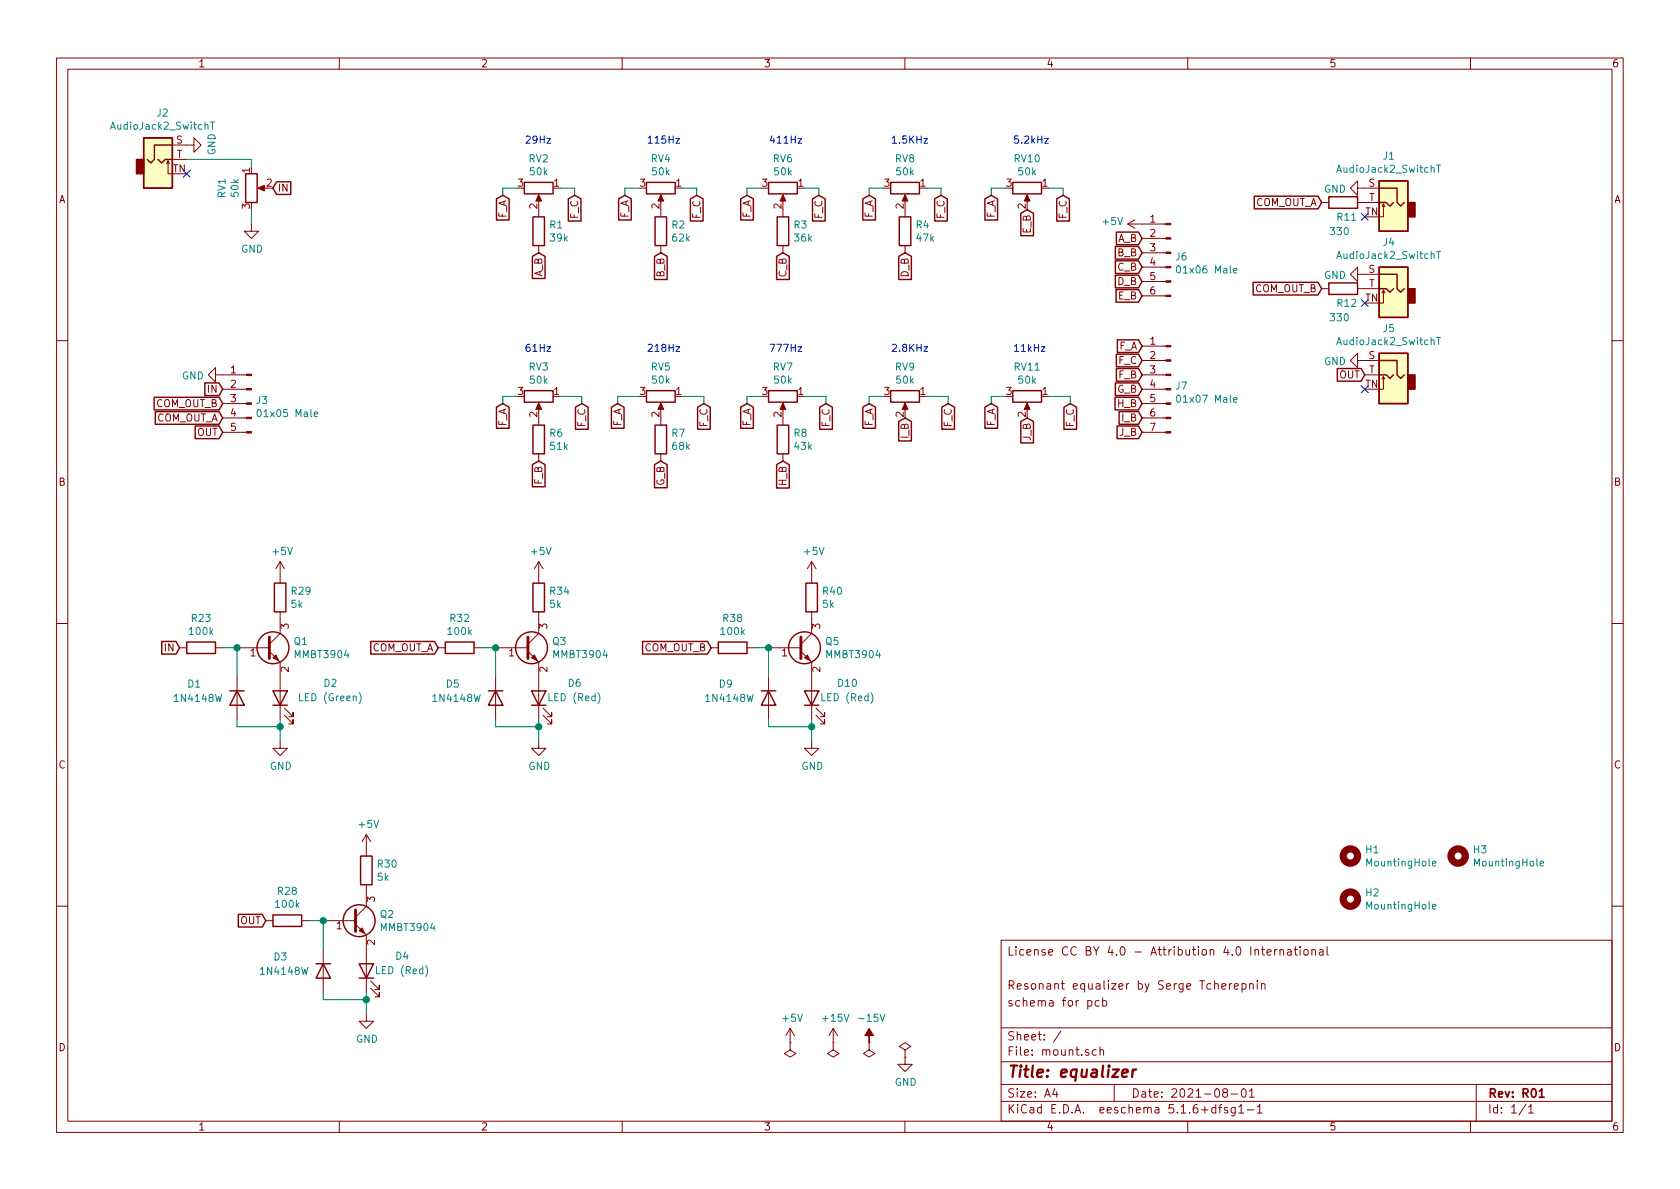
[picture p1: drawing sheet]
<svg xmlns="http://www.w3.org/2000/svg" width="297mm" height="210mm" viewBox="0 0 297 210" stroke-linecap="round" stroke-linejoin="round" font-family="sans-serif">
<g fill="none" stroke="#840000" stroke-width=".18">
<path d="M10 10.3h277v189.9h-277zM12 12.2h273v186.1h-273zM60 10.3v1.9M110 10.3v1.9M160 10.3v1.9M210 10.3v1.9M260 10.3v1.9M29.5 29l.2-.6v2.3h.8M29.7 28.4l.3 .6M30.5 25.6h3.8v-1.2l1.3 1.2-1.3 1.3v-1.3M30.5 28.2h2.5M44.4 39.6v1.3h1.3l-1.3 1.3-1.2-1.3h1.2"/>
<path d="M46 33.3h1M95.2 34.8v1M95.2 37.1v1.2M116.8 34.8v1M116.8 37.1v1.2M138.4 34.8v1M138.4 37.1v1.2M160 34.8v1M160 37.1v1.2M181.6 34.8v1M199.4 39.6h6.7M199.4 39.6l1.3 .8"/>
<path d="M200.7 38.9l-1.3 .7M233.7 35.8h1.2M240 33.3v-1.3l-1.2 1.3 1.2 1.2v-1.2h3.8M240 35.8h3.8M244.6 36.1l-.3 .5M244.9 36.6l-.3-.5v2.2h-.8M95.2 43.4v1.3M116.8 43.4v1.3M138.4 43.4v1.3M160 43.4v1.3M201.9 52.3h4.2M201.9 49.8h4.2"/>
<path d="M201.9 47.2h4.2M201.9 44.7h4.2M201.9 42.2h4.2M233.7 51h1.2M240 48.5v-1.3l-1.2 1.3 1.2 1.3v-1.3h3.8M240 51h3.8M244.6 51.3l-.3 .5M244.9 51.8l-.3-.5v2.3h-.8M10 60.2h2M38.1 66.3v-1.3l-1.3 1.3 1.3 1.3v-1.3h5.5M39.4 76.4h4.2M39.4 73.9h4.2"/>
<path d="M39.4 71.4h4.2M39.4 68.8h4.2M95.2 71.6v1M95.2 73.9v1.3M116.8 71.6v1M116.8 73.9v1.3M138.4 71.6v1M138.4 73.9v1.3M160 71.6v1M181.6 71.6v1M201.9 76.4h4.2M201.9 73.9h4.2"/>
<path d="M201.9 71.4h4.2M201.9 68.8h4.2M201.9 66.3h4.2M201.9 63.7h4.2M201.9 61.2h4.2M240 63.7v-1.2l-1.2 1.2 1.2 1.3v-1.3h3.8M241.3 66.3h2.5M244.6 66.5l-.3 .6M244.9 67.1l-.3-.6v2.3h-.8M285 60.2h2M49.5 99.3v3.8M49.5 99.3l-.7 1.3"/>
<path d="M49.5 99.3l.8 1.3M95.2 99.3l-.7 1.3M95.2 80.3v1.2M95.2 99.3v3.8M95.2 99.3l.8 1.3M116.8 80.3v1.2M138.4 80.3v1.2M143.5 99.3l-.8 1.3M143.5 99.3v3.8M143.5 99.3l.8 1.3M10 110.3h2M31.7 114.5h1.3"/>
<path d="M38.1 114.5h1.3M41.9 114.5h5.7M41.9 119.6v7.6M47.6 115.2l1.9 1.9v10.1M49.5 108.2v3.8l-1.9 1.9M77.5 114.5h1.2M83.8 114.5h1.3M87.6 114.5h5.7M87.6 119.6v7.6M93.3 115.2l1.9 1.9v10.1M95.2 108.2v3.8l-1.9 1.9M125.7 114.5h1.3"/>
<path d="M132.1 114.5h1.2M135.9 114.5h5.7M135.9 119.6v7.6M141.6 115.2l1.9 1.9v10.1M143.5 108.2v3.8l-1.9 1.9M285 110.3h2M49.5 131.1v1.2h1.3l-1.3 1.3-1.2-1.3h1.2M50.3 126.5l1.5 1.5v-.8v.8h-.7M50.3 125.2l1.5 1.5v-.7v.7h-.7M95.2 131.1v1.2h1.3l-1.3 1.3-1.2-1.3h1.2M96 126.5l1.5 1.5v-.8v.8h-.7M96 125.2l1.5 1.5v-.7v.7h-.7"/>
<path d="M143.5 131.1v1.2h1.3l-1.3 1.3-1.3-1.3h1.3M144.3 126.5l1.5 1.5v-.8v.8h-.8M144.3 125.2l1.5 1.5v-.7v.7h-.8M64.8 156.5v3.8l-1.9 1.9M64.8 147.6v3.8M64.8 147.6l-.8 1.2M64.8 147.6l.7 1.2M10 160.2h2M47 162.8h1.3M53.3 162.8h1.3M57.1 162.8h5.8M57.1 167.9v7.6"/>
<path d="M62.9 163.4l1.9 1.9v10.2M64.8 179.3v1.3h1.2l-1.2 1.3-1.3-1.3h1.3M65.5 174.7l1.6 1.6v-.8v.8h-.8M65.5 173.5l1.6 1.5v-.8v.8h-.8M177 166.3h108v32h-108zM192.3 177l.5-.1 .3 .3-.1 .6-.2 .1-.5-.1M194.3 177l-.4-.1-.3 .3 .1 .6 .2 .1 .4-.1M195 177l.4-.1 .3 .3-.1 .6-.2 .1-.4-.1M195 176.4v1.5M216 174.4l.7-.1v-.3l-.4-.1-.3 .2 .1 .7h.6M217.4 173.9v1M217.8 173.9l-.4 .2v.1"/>
<path d="M218.2 174.4l.7-.1v-.3l-.4-.1-.3 .2 .1 .7h.6M219.6 174l.4-.1 .3 .3-.1 .6-.2 .1-.4-.1M219.6 173.9v1.5M221 174.1l.2-.2 .3 .1 .1 .9M221 173.9v1M222.3 173.4v.2M222.3 173.9v1M223 174.1l.1-.1a.37 .37 0 0 1 .6 .1v.8M223 173.9v1M223 167.9h.6M223.2 167.4v1.3l.4 .2M224 168.4l.7-.1v-.3l-.5-.1-.2 .2 .1 .7h.6"/>
<path d="M225.4 167.9v1M225.8 167.9l-.4 .3M226.3 168l.2-.1 .4 .1v.9M226.3 167.9v1M227.7 168h.5l.1 .9M228.3 168.3h-.5l-.2 .2 .2 .4 .5-.1M228.8 167.9h.6M229 167.4v1.3l.4 .2M229.9 167.4v.2M229.9 167.9v1M230.6 168l.2-.1 .4 .1v.8l-.2 .1-.4-.1zM232 168l.2-.1 .3 .1 .1 .9"/>
<path d="M232 167.9v1M233.3 168h.6v.9M233.9 168.3h-.4l-.3 .2 .3 .4 .4-.1M234.6 167.4v1.3l.3 .2M285 160.2h2M60 198.3v1.9M110 198.3v1.9M139.7 184.4v1.3l1 .6-1 .6-1-.6 1-.6M139.7 184.4h.1M139.7 181.9l-.8 1.2M139.7 181.9v2.5M139.7 181.9l.8 1.2"/>
<path d="M147.3 184.4v1.3l1 .6-1 .6-1-.6 1-.6M147.3 184.4h.1M147.3 181.9l-.7 1.2M147.3 181.9v2.5M147.3 181.9l.8 1.2M153.7 184.4v1.3l1 .6-1 .6-1-.6 1-.6M153.7 184.4h.1M160 198.3v1.9M160 185.7l1-.7-1-.6-1 .6 1 .7v1.2M160 186.9h.1M160 186.9v1.3h1.3l-1.3 1.3-1.3-1.3h1.3M177 194.8h108"/>
<path d="M177 191.8h108M177 187.8h108M177 181.8h108M186.5 192.5l-.4 1h1M186.8 193v1M187.6 182.3l-1.3 2M193.8 185.7l-.4-.1-.3 .3 .1 .6 .2 .1 .4-.1M194.5 185.7l.2-.1 .3 .1 .1 .9M194.5 185.1v1.5M197 191.8v3M210 198.3v1.9M215 195.9l-.5-.1-.3 .3 .1 .6 .2 .1 .5-.1"/>
<path d="M215 195.3v1.5M215.5 195.8h.5M216 195.3l-.3 .2v1.3M216.5 193.2l-.3-.3 .1-.2a.48 .48 0 0 1 .6-.1l.1 .2-.1 .3-.6 .1a.48 .48 0 0 0 0 .7l.2 .1 .5-.1v-.4l-.2-.3M217 195.9l-.3-.1-.2 .2v.3l.5 .1v.3h-.5M217.7 193.5h1.1M218.4 195.8v1.2l-.3 .3h-.3M218.4 195.9l-.4-.1-.3 .3 .1 .6h.6M219 195.8l.5-.5v1.5M219 196.8h.9M219.6 192.7l.4-.2a.94 .94 0 0 1 0 1.5 .82 .82 0 0 1-.4-1.3zM220.5 196.3h1.2"/>
<path d="M220.9 193l.4-.5v1.5M220.9 194h.9M222.3 195.8l.4-.5v1.5M222.3 196.8h.9M260 198.3v1.9M261 191.8v6.5M269.8 195.2l-1.2 2M270.3 195.8l.4-.5v1.5M270.3 196.8h.8"/>
</g>
<path d="M272.2 193l.4-.5v1.5M272.2 194h.8" fill="none" stroke="#840000" stroke-width=".3"/>
<path d="M198.4 189.8l1-.2-.1-.4h-.7l-.2 1 .2 .2 .6-.1M200.3 189.1l-.1 1.3M200.9 189.1a.5 .5 0 0 0-.6 .4" fill="none" stroke="#840000" stroke-width=".41"/>
<g fill="none" stroke="#840000" stroke-width=".25">
<path d="M25.4 24.4h5.1v8.9h-5.1zM27.9 28.2l.7 .6 .6-.6h1.3M30.5 25.6h-3.2v2.6l-.6 .6-.7-.6M43.4 30.7h2.1v5.1h-2.1zM48.9 32.2h2.5v2.2h-2.5l-.6-1.1zM87.8 35.2l1.1-.7 1.1 .7v3.7h-2.2zM92.7 32.3h5.1v2h-5.1zM94.2 38.3h2.1v5.1h-2.1zM100.5 35.2l1.1-.7 1.1 .7v3.9h-2.2zM109.4 35.2l1.1-.7 1.1 .7v3.7h-2.2zM114.3 32.3h5.1v2h-5.1zM115.8 38.3h2.1v5.1h-2.1z"/>
<path d="M122.1 35.2l1.1-.7 1.1 .7v3.9h-2.2zM131 35.2l1.1-.7 1.1 .7v3.7h-2.2zM135.9 32.3h5.1v2h-5.1zM137.4 38.3h2v5.1h-2zM143.7 35.2l1.1-.7 1.1 .7v3.9h-2.2zM152.6 35.2l1.1-.7 1.1 .7v3.7h-2.2zM157.5 32.3h5.1v2h-5.1zM159 38.3h2v5.1h-2zM165.3 35.2l1.1-.7 1.1 .7v3.9h-2.2zM174.1 35.2l1.2-.7 1.1 .7v3.7h-2.3zM179.1 32.3h5v2h-5zM180.5 37.7l1.1-.6 1.1 .6v4h-2.2z"/>
<path d="M186.8 35.2l1.2-.7 1.1 .7v3.9h-2.3zM221.8 34.7h11.2l.7 1.1-.7 1.1h-11.2zM234.9 34.8h5.1v2h-5.1zM243.8 32h5.1v8.9h-5.1zM243.8 35.8h1.3l.6 .6 .7-.6M243.8 33.3h3.2v2.5l.6 .6 .7-.6M94.1 45.3l1.1-.6 1.2 .6v3.9h-2.3zM115.7 45.3l1.1-.6 1.2 .6v4.1h-2.3zM137.3 45.3l1.1-.6 1.1 .6v4.1h-2.2zM158.9 45.3l1.1-.6 1.1 .6v4.1h-2.2zM197.2 43.6h4.1l.6 1.1-.6 1.1h-4.1zM197.2 48.7h4.1l.6 1.1-.6 1.1h-4.1z"/>
<path d="M197.2 46.1h4.1l.6 1.1-.6 1.2h-4.1zM197.3 51.2h4l.6 1.1-.6 1.1h-4zM197.4 41h3.9l.6 1.2-.6 1.1h-3.9zM221.6 49.9h11.4l.7 1.1-.7 1.2h-11.4zM234.9 50h5.1v2.1h-5.1zM243.8 47.2h5.1v8.9h-5.1zM243.8 51h1.3l.6 .7 .7-.7M243.8 48.5h3.2v2.5l.6 .7 .7-.7M27.3 70.3h11.4l.7 1.1-.7 1.1h-11.4zM27.5 72.8h11.2l.7 1.1-.7 1.1h-11.2zM34.5 75.3h4.2l.7 1.1-.7 1.2h-4.2zM36.2 67.7h2.5l.7 1.1-.7 1.1h-2.5z"/>
<path d="M87.8 72l1.1-.6 1.1 .6v3.7h-2.2zM92.7 69.1h5.1v2h-5.1zM94.2 75.2h2.1v5.1h-2.1zM101.8 72l1.1-.6 1.1 .6v3.9h-2.2zM108.1 72l1.1-.6 1.1 .6v3.7h-2.2zM114.3 69.1h5.1v2h-5.1zM115.8 75.2h2.1v5.1h-2.1zM123.3 72l1.2-.6 1.1 .6v3.9h-2.3zM131 72l1.1-.6 1.1 .6v3.7h-2.2zM135.9 69.1h5.1v2h-5.1zM137.4 75.2h2v5.1h-2zM144.9 72l1.1-.6 1.2 .6v3.9h-2.3z"/>
<path d="M152.6 72l1.1-.6 1.1 .6v3.7h-2.2zM157.5 69.1h5.1v2h-5.1zM158.9 74.5l1.1-.6 1.1 .6v3.5h-2.2zM166.5 72l1.1-.6 1.2 .6v3.9h-2.3zM174.1 72l1.2-.6 1.1 .6v3.7h-2.3zM179.1 69.1h5v2h-5zM180.5 74.5l1.1-.6 1.1 .6v3.8h-2.2zM188.1 72l1.1-.6 1.1 .6v3.9h-2.2zM197.2 70.3h4.1l.6 1.1-.6 1.1h-4.1zM197.2 67.7h4.1l.6 1.1-.6 1.1h-4.1zM197.4 62.6h3.9l.6 1.1-.6 1.2h-3.9zM197.4 65.2h3.9l.6 1.1-.6 1.1h-3.9z"/>
<path d="M197.5 75.3h3.8l.6 1.1-.6 1.2h-3.8zM197.6 60.1h3.7l.6 1.1-.6 1.1h-3.7zM197.9 72.8h3.4l.6 1.1-.6 1.1h-3.4zM236.4 65.2h4.3l.6 1.1-.6 1.1h-4.3zM243.8 62.5h5.1v8.9h-5.1zM243.8 66.3h1.3l.6 .6 .7-.6M243.8 63.7h3.2v2.6l.6 .6 .7-.6M94.1 82.2l1.1-.7 1.2 .7v3.9h-2.3zM115.7 82.2l1.1-.7 1.2 .7v4.1h-2.3zM137.3 82.2l1.1-.7 1.1 .7v4.1h-2.2zM28.6 113.4h2.5l.6 1.1-.6 1.2h-2.5zM33 113.5h5.1v2.1h-5.1z"/>
<path d="M48.5 103.1h2v5.1h-2zM65.6 113.4h11.2l.7 1.1-.7 1.2h-11.2zM78.7 113.5h5.1v2.1h-5.1zM94.2 103.1h2.1v5.1h-2.1zM113.6 113.4h11.5l.6 1.1-.6 1.2h-11.5zM127 113.5h5.1v2.1h-5.1zM142.5 103.1h2v5.1h-2zM40.6 122.2h2.6M41.9 122.2l1.3 2.5h-2.6zM48.3 122.2h2.5l-1.3 2.5zM48.3 124.7h2.5M86.4 122.2h2.5"/>
<path d="M87.6 122.2l1.3 2.5h-2.5zM94 122.2h2.5l-1.3 2.5zM94 124.7h2.5M134.6 122.2h2.6M135.9 122.2l1.3 2.5h-2.6zM142.2 122.2h2.6l-1.3 2.5zM142.2 124.7h2.6M63.8 151.4h2v5.1h-2zM42.1 161.7h4.3l.6 1.1-.6 1.1h-4.3zM48.3 161.8h5v2h-5zM55.9 170.4h2.5M57.1 170.4l1.3 2.6h-2.5z"/>
<path d="M63.5 170.4h2.5l-1.2 2.6zM63.5 173h2.5"/>
<circle cx="48.3" cy="114.5" r="2.82"/>
<circle cx="94" cy="114.5" r="2.82"/>
<circle cx="142.2" cy="114.5" r="2.82"/>
<circle cx="63.5" cy="162.8" r="2.82"/>
</g>
<g fill="none" stroke="#008484" stroke-width=".18">
<path d="M37.2 21.6h.7M37.6 21.6v1.3M254 29.2h.7M254.4 29.2v1.3M208.2 47.1l.1-.1a.69 .69 0 0 1 .5 .6 .69 .69 0 0 1-.5 .7l-.2-.2-.1-.3zM218.1 47.8l.6-.1v-.2l-.4-.1-.2 .2 .1 .6h.5M254 44.4h.7M254 59.7h.7M254.4 44.4v1.3M254.4 59.7v1.3M45.6 72.5l.2-.1a.69 .69 0 0 1 .4 .6 .69 .69 0 0 1-.4 .7l-.3-.2v-.3zM55.5 73.2l.7-.1-.1-.2-.3-.1-.3 .2 .1 .6h.5"/>
<path d="M208.2 70l.1-.1a.69 .69 0 0 1 .5 .6 .69 .69 0 0 1-.5 .6l-.2-.2-.1-.2zM218.1 70.7l.6-.1v-.2l-.4-.1-.2 .2 .1 .6h.5M63.5 122.5a1.47 1.47 0 0 1 0 1.9M253.3 152.7l.6-.1-.1-.3h-.3l-.2 .2v.6h.5M272.3 152.7l.6-.1v-.3h-.4l-.2 .2 .1 .6h.5M253.3 160.3l.6-.1-.1-.2-.3-.1-.2 .2v.6h.5"/>
</g>
<path d="M47.6 112.6v3.9M93.3 112.6v3.9M141.6 112.6v3.9M62.9 160.9v3.8" fill="none" stroke="#840000" stroke-width=".51"/>
<g fill="#840000" stroke="#840000" stroke-width=".18">
<path d="M94 116.3l.5-.5 .5 1z"/>
<path d="M43.6 76.3h.8v.3h-.8z"/>
<path d="M43.6 73.8h.8v.2h-.8z"/>
<path d="M43.6 71.2h.8v.3h-.8z"/>
<path d="M43.6 68.7h.8v.3h-.8z"/>
<path d="M43.6 66.2h.8v.2h-.8z"/>
<path d="M206.1 76.3h.9v.3h-.9z"/>
<path d="M206.1 73.8h.9v.2h-.9z"/>
<path d="M206.1 71.2h.9v.3h-.9z"/>
<path d="M206.1 68.7h.9v.3h-.9z"/>
<path d="M206.1 66.2h.9v.2h-.9z"/>
<path d="M206.1 63.6h.9v.3h-.9z"/>
<path d="M206.1 61.1h.9v.2h-.9z"/>
<path d="M206.1 52.2h.9v.2h-.9z"/>
<path d="M206.1 49.7h.9v.2h-.9z"/>
<path d="M206.1 47.1h.9v.3h-.9z"/>
<path d="M206.1 44.6h.9v.2h-.9z"/>
<path d="M206.1 42h.9v.3h-.9z"/>
<path d="M206.1 39.5h.9v.2h-.9z"/>
<path d="M63.5 164.6l.5-.5 .5 1z"/>
<path d="M142.2 116.3l.5-.5 .6 1z"/>
<path d="M116.8 71.2l.5 1.2h-1z"/>
<path d="M48.3 116.3l.5-.5 .5 1z"/>
<path d="M153.7 181.9l.7 1.2h-.7v1.3v-1.3h-.8z"/>
<path d="M95.2 71.2l.6 1.2h-1.1z"/>
<path d="M181.6 34.4l.5 1.2h-1z"/>
<path d="M160 34.4l.5 1.2h-1z"/>
<path d="M138.4 34.4l.5 1.2h-1z"/>
<path d="M116.8 34.4l.5 1.2h-1z"/>
<path d="M160 71.2l.5 1.2h-1z"/>
<path d="M181.6 71.2l.5 1.2h-1z"/>
<path d="M138.4 71.2l.5 1.2h-1z"/>
<path d="M95.2 34.4l.6 1.2h-1.1z"/>
<path d="M45.6 33.3l1.1-.5v1z"/>
</g>
<g fill="none" stroke="#840000" stroke-width="1.3">
<circle cx="238.8" cy="159" r="1.27"/>
<circle cx="238.8" cy="151.4" r="1.27"/>
<circle cx="257.8" cy="151.4" r="1.27"/>
</g>
<g fill="#ffffc2" stroke="#ffffc2" stroke-width=".18">
<path d="M243.8 32h5.1v8.9h-5.1z"/>
<path d="M243.8 47.2h5.1v8.9h-5.1z"/>
<path d="M243.8 62.5h5.1v8.9h-5.1z"/>
<path d="M25.4 24.4h5.1v8.9h-5.1z"/>
</g>
<g fill="#840000" stroke="#840000" stroke-width=".25">
<path d="M248.9 35.8h1.3v2.5h-1.3z"/>
<path d="M248.9 51h1.3v2.6h-1.3z"/>
<path d="M248.9 66.3h1.3v2.5h-1.3z"/>
<path d="M24.1 28.2h1.3v2.5h-1.3z"/>
</g>
<g fill="none" stroke="#008400" stroke-width=".18">
<path d="M33 28.2h11.4v1.3M44.4 37.1v2.5M91.4 33.3h-2.5v1.2M99.1 33.3h2.5v1.2M113 33.3h-2.5v1.2M120.6 33.3h2.6v1.2M134.6 33.3h-2.5v1.2M142.2 33.3h2.6v1.2M156.2 33.3h-2.5v1.2M163.8 33.3h2.6v1.2M177.8 33.3h-2.5v1.2M185.4 33.3h2.6v1.2"/>
<path d="M91.4 70.1h-2.5v1.3M99.1 70.1h3.8v1.3M113 70.1h-3.8v1.3M120.6 70.1h3.9v1.3M134.6 70.1h-2.5v1.3M142.2 70.1h3.8v1.3M156.2 70.1h-2.5v1.3M163.8 70.1h3.8v1.3M177.8 70.1h-2.5v1.3M185.4 70.1h3.8v1.3M39.4 114.5h2.5v5.1M85.1 114.5h2.5v5.1"/>
<path d="M133.3 114.5h2.6v5.1M41.9 127.2v1.3h7.6M49.5 127.2v3.9M87.6 127.2v1.3h7.6M95.2 127.2v3.9M135.9 127.2v1.3h7.6M143.5 127.2v3.9M54.6 162.8h2.5v5.1M57.1 175.5v1.3h7.7M64.8 175.5v3.8"/>
</g>
<path d="M119.5 24.5h.7l-.7 .8h.7M141.1 24.5h.7l-.7 .8h.7M163.3 24.5h.7l-.7 .8h.7M184.7 24.5h.7l-.7 .8h.7M119.5 61.3h.7l-.7 .8h.7M141.1 61.3h.7l-.7 .8h.7M163.3 61.3h.7l-.7 .8h.7M184.1 61.3h.7l-.7 .8h.7" fill="none" stroke="#0000c2" stroke-width=".18"/>
<g fill="#008400" stroke="#008400" stroke-width=".25">
<circle cx="57.2" cy="162.8" r=".51"/>
<circle cx="95.3" cy="128.5" r=".51"/>
<circle cx="49.5" cy="128.5" r=".51"/>
<circle cx="135.9" cy="114.5" r=".51"/>
<circle cx="87.6" cy="114.5" r=".51"/>
<circle cx="41.9" cy="114.5" r=".51"/>
<circle cx="64.8" cy="176.8" r=".51"/>
<circle cx="143.5" cy="128.5" r=".51"/>
</g>
<path d="M32.4 30.1l1.2 1.2M33.6 30.1l-1.2 1.2M240.7 37.7l1.2 1.3M241.9 37.7l-1.2 1.3M240.7 53l1.2 1.2M241.9 53l-1.2 1.2M240.7 68.2l1.2 1.2M241.9 68.2l-1.2 1.2" fill="none" stroke="#000084" stroke-width=".18"/>
<text font-size="2.8" fill="#840000" x="178" y="190.5">Title: equalizer</text>
<g font-size="2.1" fill="#840000">
<text x="178" y="169">License CC BY 4.0 - Attribution 4.0 International</text>
<text x="178" y="178">schema for pcb</text>
<text x="178" y="175">Resonant equalizer by Serge Tcherepnin</text>
<text x="178" y="184">Sheet: /</text>
<text x="178" y="186.7">File: mount.sch</text>
<text x="178" y="196.9">KiCad E.D.A. eeschema 5.1.6+dfsg1-1</text>
<text x="178" y="194.1">Size: A4</text>
<text x="200" y="194.1">Date: 2021-08-01</text>
<text x="263" y="194.1">Rev: R01</text>
<text x="263" y="196.9">Id: 1/1</text>
</g>
<g font-size="1.8" fill="#840000">
<text x="35" y="11.9">1</text>
<text x="85" y="11.9">2</text>
<text x="135" y="11.9">3</text>
<text x="185" y="11.9">4</text>
<text x="235" y="11.9">5</text>
<text x="285" y="11.9">6</text>
<text x="31.2" y="25.4">S</text>
<text x="31.2" y="27.9">T</text>
<text x="10.4" y="35.9">A</text>
<text x="30.6" y="30.5">TN</text>
<text x="44.2" y="30.6" transform="rotate(-90 44.2 30.6)">1</text>
<text x="47.1" y="33">2</text>
<text x="49" y="33.9">IN</text>
<text x="91.6" y="33">3</text>
<text x="97.9" y="33">1</text>
<text x="113.2" y="33">3</text>
<text x="119.5" y="33">1</text>
<text x="134.8" y="33">3</text>
<text x="141.1" y="33">1</text>
<text x="156.4" y="33">3</text>
<text x="162.7" y="33">1</text>
<text x="178" y="33">3</text>
<text x="184.3" y="33">1</text>
<text x="242" y="33">S</text>
<text x="242" y="35.6">T</text>
<text x="285.4" y="35.9">A</text>
<text x="44.2" y="36.9" transform="rotate(-90 44.2 36.9)">3</text>
<text x="89.5" y="38.7" transform="rotate(-90 89.5 38.7)">F_A</text>
<text x="95" y="36.9" transform="rotate(-90 95 36.9)">2</text>
<text x="102.2" y="38.7" transform="rotate(-90 102.2 38.7)">F_C</text>
<text x="111.1" y="38.7" transform="rotate(-90 111.1 38.7)">F_A</text>
<text x="116.6" y="36.9" transform="rotate(-90 116.6 36.9)">2</text>
<text x="123.8" y="38.7" transform="rotate(-90 123.8 38.7)">F_C</text>
<text x="132.7" y="38.7" transform="rotate(-90 132.7 38.7)">F_A</text>
<text x="138.2" y="36.9" transform="rotate(-90 138.2 36.9)">2</text>
<text x="145.4" y="38.7" transform="rotate(-90 145.4 38.7)">F_C</text>
<text x="154.3" y="38.7" transform="rotate(-90 154.3 38.7)">F_A</text>
<text x="159.8" y="36.9" transform="rotate(-90 159.8 36.9)">2</text>
<text x="167" y="38.7" transform="rotate(-90 167 38.7)">F_C</text>
<text x="175.9" y="38.7" transform="rotate(-90 175.9 38.7)">F_A</text>
<text x="181.4" y="36.9" transform="rotate(-90 181.4 36.9)">2</text>
<text x="182.2" y="41.3" transform="rotate(-90 182.2 41.3)">E_B</text>
<text x="188.6" y="38.7" transform="rotate(-90 188.6 38.7)">F_C</text>
<text x="203.4" y="39.4">1</text>
<text x="203.4" y="41.9">2</text>
<text x="221.8" y="36.4">COM_OUT_A</text>
<text x="241.4" y="38.1">TN</text>
<text x="197.6" y="45.3">B_B</text>
<text x="197.6" y="42.8">A_B</text>
<text x="197.6" y="47.9">C_B</text>
<text x="203.4" y="44.4">3</text>
<text x="203.4" y="47">4</text>
<text x="95.9" y="49" transform="rotate(-90 95.9 49)">A_B</text>
<text x="117.5" y="49" transform="rotate(-90 117.5 49)">B_B</text>
<text x="139.1" y="49" transform="rotate(-90 139.1 49)">C_B</text>
<text x="160.7" y="49" transform="rotate(-90 160.7 49)">D_B</text>
<text x="197.6" y="50.4">D_B</text>
<text x="197.7" y="53">E_B</text>
<text x="203.4" y="49.5">5</text>
<text x="203.4" y="52.1">6</text>
<text x="221.8" y="51.7">COM_OUT_B</text>
<text x="241.4" y="53.3">TN</text>
<text x="242" y="48.3">S</text>
<text x="242" y="50.8">T</text>
<text x="197.8" y="61.8">F_A</text>
<text x="197.8" y="64.4">F_C</text>
<text x="203.4" y="61">1</text>
<text x="203.4" y="63.5">2</text>
<text x="242" y="63.5">S</text>
<text x="36.8" y="69.5">IN</text>
<text x="40.8" y="66">1</text>
<text x="40.8" y="68.6">2</text>
<text x="40.8" y="71.1">3</text>
<text x="91.6" y="69.8">3</text>
<text x="97.9" y="69.8">1</text>
<text x="113.2" y="69.8">3</text>
<text x="119.5" y="69.8">1</text>
<text x="134.8" y="69.8">3</text>
<text x="141.1" y="69.8">1</text>
<text x="156.4" y="69.8">3</text>
<text x="162.7" y="69.8">1</text>
<text x="178" y="69.8">3</text>
<text x="184.3" y="69.8">1</text>
<text x="197.5" y="69.5">G_B</text>
<text x="197.8" y="66.9">F_B</text>
<text x="203.4" y="66">3</text>
<text x="203.4" y="68.6">4</text>
<text x="203.4" y="71.1">5</text>
<text x="236.8" y="66.9">OUT</text>
<text x="241.4" y="68.6">TN</text>
<text x="242" y="66">T</text>
<text x="27.5" y="72">COM_OUT_B</text>
<text x="27.5" y="74.5">COM_OUT_A</text>
<text x="34.8" y="77.1">OUT</text>
<text x="40.8" y="73.7">4</text>
<text x="40.8" y="76.2">5</text>
<text x="89.5" y="75.5" transform="rotate(-90 89.5 75.5)">F_A</text>
<text x="95" y="73.8" transform="rotate(-90 95 73.8)">2</text>
<text x="103.5" y="75.5" transform="rotate(-90 103.5 75.5)">F_C</text>
<text x="109.9" y="75.5" transform="rotate(-90 109.9 75.5)">F_A</text>
<text x="116.6" y="73.8" transform="rotate(-90 116.6 73.8)">2</text>
<text x="125.1" y="75.5" transform="rotate(-90 125.1 75.5)">F_C</text>
<text x="132.7" y="75.5" transform="rotate(-90 132.7 75.5)">F_A</text>
<text x="138.2" y="73.8" transform="rotate(-90 138.2 73.8)">2</text>
<text x="146.7" y="75.5" transform="rotate(-90 146.7 75.5)">F_C</text>
<text x="154.3" y="75.5" transform="rotate(-90 154.3 75.5)">F_A</text>
<text x="159.8" y="73.8" transform="rotate(-90 159.8 73.8)">2</text>
<text x="160.7" y="77.4" transform="rotate(-90 160.7 77.4)">I_B</text>
<text x="168.3" y="75.5" transform="rotate(-90 168.3 75.5)">F_C</text>
<text x="175.9" y="75.5" transform="rotate(-90 175.9 75.5)">F_A</text>
<text x="181.4" y="73.8" transform="rotate(-90 181.4 73.8)">2</text>
<text x="182.2" y="77.9" transform="rotate(-90 182.2 77.9)">J_B</text>
<text x="189.9" y="75.5" transform="rotate(-90 189.9 75.5)">F_C</text>
<text x="197.6" y="72">H_B</text>
<text x="197.9" y="77.1">J_B</text>
<text x="198.4" y="74.5">I_B</text>
<text x="203.4" y="73.7">6</text>
<text x="203.4" y="76.2">7</text>
<text x="10.4" y="85.9">B</text>
<text x="95.9" y="85.7" transform="rotate(-90 95.9 85.7)">F_B</text>
<text x="117.5" y="85.9" transform="rotate(-90 117.5 85.9)">G_B</text>
<text x="139.1" y="85.8" transform="rotate(-90 139.1 85.8)">H_B</text>
<text x="285.4" y="85.9">B</text>
<text x="51.1" y="111.2" transform="rotate(-90 51.1 111.2)">3</text>
<text x="96.8" y="111.2" transform="rotate(-90 96.8 111.2)">3</text>
<text x="145" y="111.2" transform="rotate(-90 145 111.2)">3</text>
<text x="29.2" y="115.2">IN</text>
<text x="44.3" y="116.1">1</text>
<text x="51.1" y="118.8" transform="rotate(-90 51.1 118.8)">2</text>
<text x="65.6" y="115.2">COM_OUT_A</text>
<text x="90" y="116.1">1</text>
<text x="96.8" y="118.8" transform="rotate(-90 96.8 118.8)">2</text>
<text x="113.8" y="115.2">COM_OUT_B</text>
<text x="138.3" y="116.1">1</text>
<text x="145" y="118.8" transform="rotate(-90 145 118.8)">2</text>
<text x="10.4" y="135.9">C</text>
<text x="285.4" y="135.9">C</text>
<text x="66.3" y="159.5" transform="rotate(-90 66.3 159.5)">3</text>
<text x="42.5" y="163.4">OUT</text>
<text x="59.5" y="164.3">1</text>
<text x="66.3" y="167.1" transform="rotate(-90 66.3 167.1)">2</text>
<text x="10.4" y="185.9">D</text>
<text x="285.4" y="185.9">D</text>
<text x="35" y="199.9">1</text>
<text x="85" y="199.9">2</text>
<text x="135" y="199.9">3</text>
<text x="185" y="199.9">4</text>
<text x="235" y="199.9">5</text>
<text x="285" y="199.9">6</text>
</g>
<g font-size="1.8" fill="#008484">
<text x="19.9" y="22.9">AudioJack2_SwitchT</text>
<text x="27.8" y="20.6">J2</text>
<text x="38.1" y="27.5" transform="rotate(-90 38.1 27.5)">GND</text>
<text x="93.5" y="28.7">RV2</text>
<text x="115.1" y="28.7">RV4</text>
<text x="136.7" y="28.7">RV6</text>
<text x="158.3" y="28.7">RV8</text>
<text x="179.4" y="28.7">RV10</text>
<text x="244.6" y="28.2">J1</text>
<text x="39.9" y="35" transform="rotate(-90 39.9 35)">RV1</text>
<text x="42.2" y="34.7" transform="rotate(-90 42.2 34.7)">50k</text>
<text x="93.8" y="31">50k</text>
<text x="115.4" y="31">50k</text>
<text x="137" y="31">50k</text>
<text x="158.5" y="31">50k</text>
<text x="180.1" y="31">50k</text>
<text x="234.1" y="34.1">GND</text>
<text x="236.7" y="30.6">AudioJack2_SwitchT</text>
<text x="97.2" y="40.4">R1</text>
<text x="118.8" y="40.4">R2</text>
<text x="140.4" y="40.4">R3</text>
<text x="162" y="40.4">R4</text>
<text x="195.1" y="39.8">+5V</text>
<text x="235.4" y="41.6">330</text>
<text x="236.5" y="39">R11</text>
<text x="42.6" y="44.7">GND</text>
<text x="97.4" y="42.7">39k</text>
<text x="118.9" y="42.7">62k</text>
<text x="140.5" y="42.7">36k</text>
<text x="162.1" y="42.7">47k</text>
<text x="207.9" y="46">J6</text>
<text x="236.7" y="45.8">AudioJack2_SwitchT</text>
<text x="244.6" y="43.5">J4</text>
<text x="208.7" y="48.4">01x06 Male</text>
<text x="234.1" y="49.3">GND</text>
<text x="235.4" y="56.8">330</text>
<text x="236.5" y="54.3">R12</text>
<text x="244.6" y="58.7">J5</text>
<text x="93.5" y="65.5">RV3</text>
<text x="115.1" y="65.5">RV5</text>
<text x="136.7" y="65.5">RV7</text>
<text x="158.3" y="65.5">RV9</text>
<text x="179.4" y="65.5">RV11</text>
<text x="234.1" y="64.6">GND</text>
<text x="236.7" y="61">AudioJack2_SwitchT</text>
<text x="32.2" y="67.1">GND</text>
<text x="45.4" y="71.4">J3</text>
<text x="93.8" y="67.8">50k</text>
<text x="115.4" y="67.8">50k</text>
<text x="137" y="67.8">50k</text>
<text x="158.5" y="67.8">50k</text>
<text x="180.1" y="67.8">50k</text>
<text x="207.9" y="68.9">J7</text>
<text x="208.7" y="71.2">01x07 Male</text>
<text x="46.2" y="73.8">01x05 Male</text>
<text x="97.2" y="77.2">R6</text>
<text x="118.8" y="77.2">R7</text>
<text x="140.4" y="77.2">R8</text>
<text x="97.4" y="79.5">51k</text>
<text x="118.9" y="79.5">68k</text>
<text x="140.5" y="79.5">43k</text>
<text x="48.3" y="98.1">+5V</text>
<text x="94" y="98.1">+5V</text>
<text x="142.3" y="98.1">+5V</text>
<text x="51.5" y="107.5">5k</text>
<text x="51.6" y="105.2">R29</text>
<text x="97.3" y="107.5">5k</text>
<text x="97.3" y="105.2">R34</text>
<text x="145.5" y="107.5">5k</text>
<text x="145.6" y="105.2">R40</text>
<text x="33.6" y="112.3">100k</text>
<text x="33.9" y="110">R23</text>
<text x="79.3" y="112.3">100k</text>
<text x="79.7" y="110">R32</text>
<text x="127.6" y="112.3">100k</text>
<text x="127.9" y="110">R38</text>
<text x="52" y="114.1">Q1</text>
<text x="52.3" y="116.4">MMBT3904</text>
<text x="97.7" y="114.1">Q3</text>
<text x="98" y="116.4">MMBT3904</text>
<text x="146" y="114.1">Q5</text>
<text x="146.3" y="116.4">MMBT3904</text>
<text x="31" y="124.1">1N4148W</text>
<text x="33.2" y="121.6">D1</text>
<text x="53.3" y="124">LED (Green)</text>
<text x="57.3" y="121.5">D2</text>
<text x="76.8" y="124.1">1N4148W</text>
<text x="78.9" y="121.6">D5</text>
<text x="97.3" y="124">LED (Red)</text>
<text x="100.5" y="121.5">D6</text>
<text x="125" y="124.1">1N4148W</text>
<text x="127.2" y="121.6">D9</text>
<text x="145.6" y="124">LED (Red)</text>
<text x="148.2" y="121.5">D10</text>
<text x="47.7" y="136.1">GND</text>
<text x="93.4" y="136.1">GND</text>
<text x="141.7" y="136.1">GND</text>
<text x="63.6" y="146.4">+5V</text>
<text x="66.8" y="155.7">5k</text>
<text x="66.8" y="153.4">R30</text>
<text x="241.5" y="150.9">H1</text>
<text x="241.9" y="153.2">MountingHole</text>
<text x="260.6" y="150.9">H3</text>
<text x="260.9" y="153.2">MountingHole</text>
<text x="48.8" y="160.5">100k</text>
<text x="49.2" y="158.2">R28</text>
<text x="241.5" y="158.5">H2</text>
<text x="241.9" y="160.8">MountingHole</text>
<text x="67.3" y="162.3">Q2</text>
<text x="67.5" y="164.6">MMBT3904</text>
<text x="46.3" y="172.4">1N4148W</text>
<text x="48.5" y="169.8">D3</text>
<text x="66.8" y="172.3">LED (Red)</text>
<text x="70" y="169.7">D4</text>
<text x="62.9" y="184.4">GND</text>
<text x="138.5" y="180.7">+5V</text>
<text x="145.6" y="180.7">+15V</text>
<text x="152.2" y="180.7">-15V</text>
<text x="158.2" y="192">GND</text>
</g>
<g font-size="1.8" fill="#0000c2">
<text x="92.7" y="25.4">29Hz</text>
<text x="114.3" y="25.4">115Hz</text>
<text x="135.9" y="25.4">411Hz</text>
<text x="157.5" y="25.4">1.5KHz</text>
<text x="179.1" y="25.4">5.2kHz</text>
<text x="92.7" y="62.2">61Hz</text>
<text x="114.3" y="62.2">218Hz</text>
<text x="135.9" y="62.2">777Hz</text>
<text x="157.5" y="62.2">2.8KHz</text>
<text x="179.1" y="62.2">11kHz</text>
</g>
</svg>
